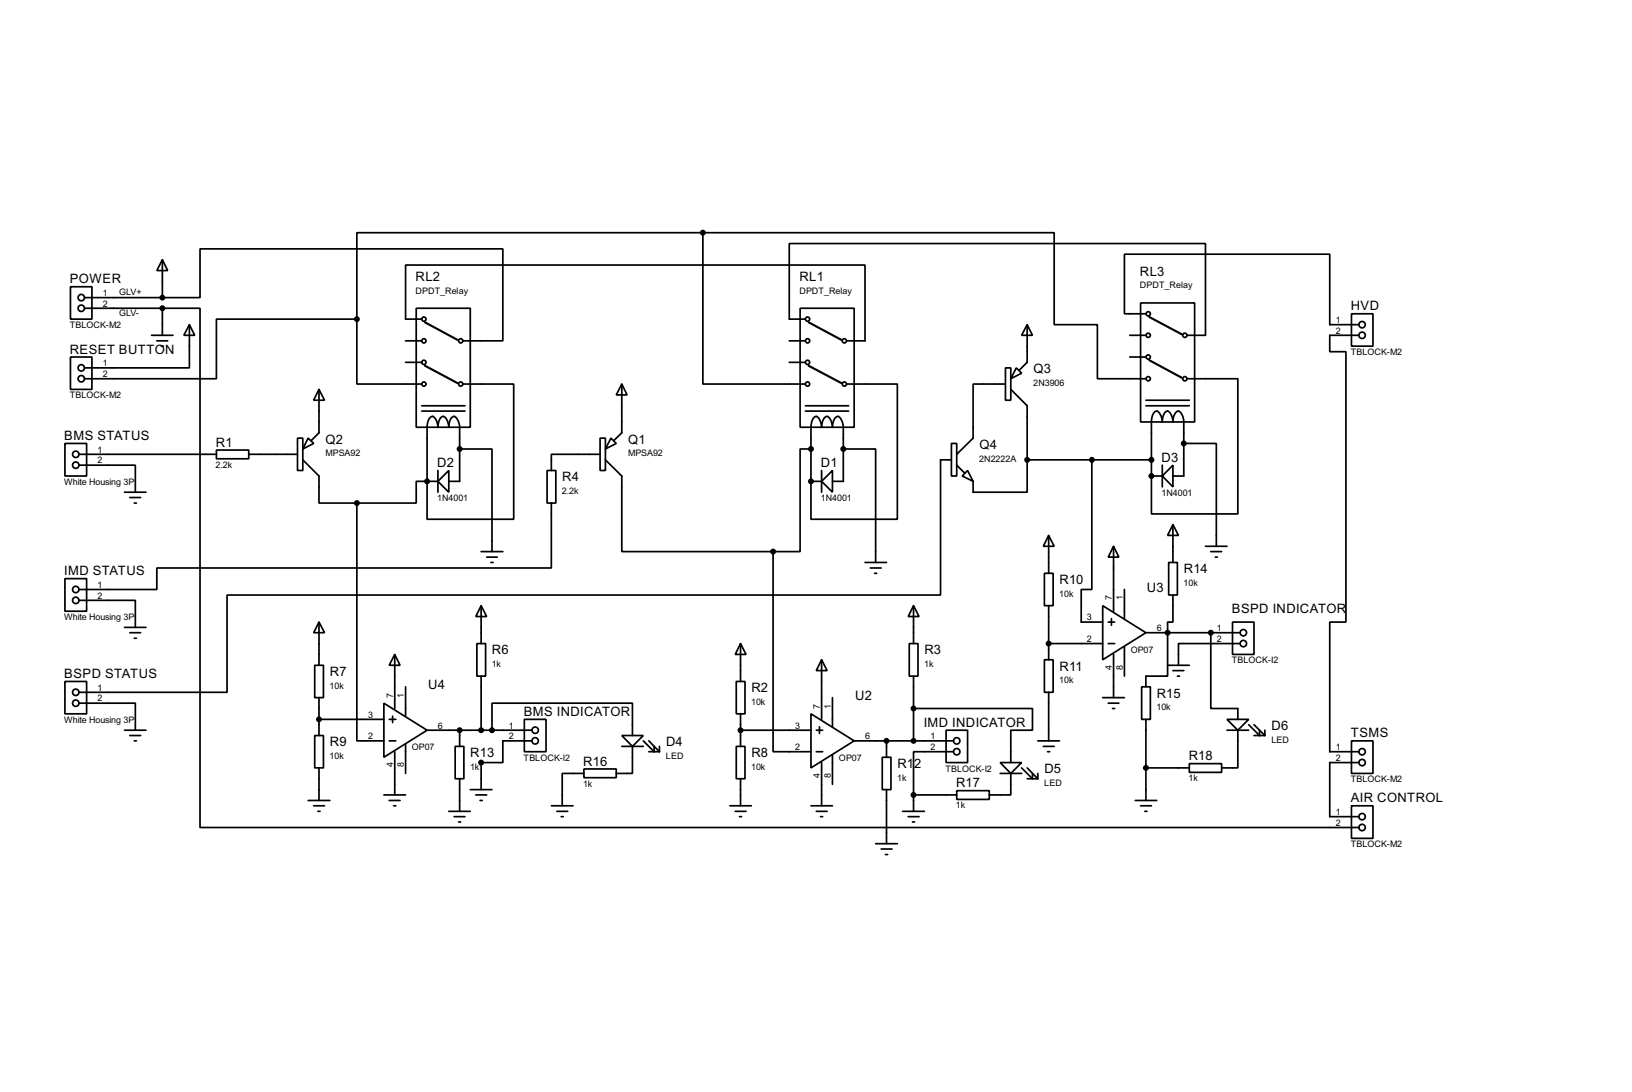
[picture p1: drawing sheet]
<svg xmlns="http://www.w3.org/2000/svg" width="383mm" height="256mm" viewBox="0 0 383 256" stroke-linecap="round" stroke-linejoin="round" font-family="sans-serif">
<g fill="none" stroke="#000" stroke-width=".4">
<path d="M165.2 54.7v35.5h24.1M165.2 54.7h-81.3v20.3M165.2 54.7h82.5v21.6h10.2v12.7h11.4M16.6 67.4h5v7.6h-5zM19.9 69.9h18.3M19.9 72.4h18.3M35.6 78.8h5.1M38.2 61l1.2 2.6h-2.5zM38.2 69.9h8.8v-11.4h71.2v21.6h-9.4M38.2 72.4h8.8v122h272.3M38.2 61v8.9M38.2 72.4v6.4"/>
<path d="M44.5 76.3l1.3 2.5h-2.6zM44.5 76.3v10.1h-24.6M83.9 75h-33v14h-31M83.9 75v15.2h15.2M97.8 72.4h12.7v28h-12.7zM99.1 75h-3.8v-12.7h108v17.8h-4.4M188 72.4h12.7v28h-12.7zM189.3 75h-3.8v-17.8h97.8v21.6h-4.4M241.4 76.3l1.2 2.5h-2.5zM241.4 76.3v8.8l-1.8 1.8M265.5 78.8h3.8M268 71.2h12.7v27.9h-12.7z"/>
<path d="M269.3 73.7h-5.1v-14h48.3v16.6h6.8M317.6 73.7h5v7.6h-5zM319.3 78.8h-6.8v3.8h3.8v63.5h-3.8v30.5h6.8M16.6 83.9h5v7.6h-5zM36.9 80.1h2.5M37.9 81.3h.5M75 91.5l1.3 2.5h-2.6zM75 91.5v10.2l-1.8 1.7M95.3 85.1h3.8M95.3 80.1h3.8M99.1 96.6h10.2M99.1 95.3h10.2"/>
<path d="M108.8 90.2h11.9v31.8h-20.3v-8.9M146.1 90.2l1.3 2.6h-2.6zM146.1 90.2v11.5l-1.8 1.7M185.5 85.1h3.8M185.5 80.1h3.8M189.3 96.6h10.1M189.3 95.3h10.1M198.9 90.2h12v31.8h-20.3v-8.9M236.3 86.4h1.2v7.6h-1.2zM236.3 90.2h-7.6v12.7l-3.9 3.8M237.5 91.5l3.9 3.8v12.7M238.8 86.4l1.3 1.3-2.6 1.3z"/>
<path d="M265.5 83.9h3.8M269.3 95.3h10.2M269.3 94h10.2M278.9 89h12v31.7h-20.3v-8.9M15.3 104.2h5.1v7.6h-5.1zM18.6 109.3h13.2v6.3M18.6 106.7h32.3M29.3 115.6h5M30.5 116.9h2.6M31.6 118.2h.5M50.9 105.7h7.6v2.1h-7.6zM58.5 106.7h11.4"/>
<path d="M69.9 102.9h1.3v7.6h-1.3zM71.2 108l3.8 3.8v6.4h8.9M72.4 102.9l1.3 1.3-2.5 1.3zM83.9 118.2v55.8h6.3M100.4 113.1h-2.6v5.1h-13.9M100.4 113.1v-13.4a2.04 2.04 0 0 1 1.3-1.9 2.75 2.75 0 0 1 1.2 2.6v-.7a2.08 2.08 0 0 1 1.3-1.9 2.67 2.67 0 0 1 1.3 2.6v-.7a2.08 2.08 0 0 1 1.2-1.9 2.76 2.76 0 0 1 1.3 2.6v12.7h-2.5M100.4 113.1h2.5M102.9 110.5v5.1M105.5 110.5v5.1l-2.6-2.5zM108 105.5h7.6v24.1M128.6 110.5h2v7.7h-2zM129.6 118.2v15.2h-92.7v5.1h-18.3"/>
<path d="M141 102.9h1.3v7.6h-1.3zM141 106.7h-11.4v3.8M142.3 108l3.8 3.8v17.8h35.6M143.6 102.9l1.2 1.3-2.5 1.3zM190.6 105.5h-2.6v24.1h-6.3M190.6 113.1v-13.4a2.08 2.08 0 0 1 1.2-1.9 2.75 2.75 0 0 1 1.3 2.6 2.37 2.37 0 0 1 1.3-2.6 2.75 2.75 0 0 1 1.2 2.6v-.7a2.04 2.04 0 0 1 1.3-1.9 2.75 2.75 0 0 1 1.3 2.6v12.7h-2.6M190.6 113.1h2.5M193.1 113.1l2.5-2.6v5.1zM193.1 110.5v5.1M198.2 105.5h7.6v26.6M223.6 104.2h1.2v7.6h-1.2zM223.6 108h-2.6v31.8h-167.6v22.8h-34.8"/>
<path d="M224.8 109.3l1.8 1.8M227.4 110.5l1.3 2.6-2.6-1.3zM241.4 108v7.6h-12.7v-2.5M241.4 108h29.2M256.6 108v30.5h-2.5v7.6h5M270.6 111.8v-13.3a2.03 2.03 0 0 1 1.2-1.9 2.7 2.7 0 0 1 1.3 2.5v-.6a2.03 2.03 0 0 1 1.3-1.9 2.68 2.68 0 0 1 1.2 2.5 2.33 2.33 0 0 1 1.3-2.5 2.68 2.68 0 0 1 1.3 2.5v12.7h-2.6M270.6 111.8h2.5M273.1 109.3v5.1M275.6 109.3v5.1l-2.5-2.6zM278.2 104.2h7.6v24.1M15.3 135.9h5.1v7.7h-5.1zM113.1 129.6h5.1"/>
<path d="M114.4 130.9h2.5M115.4 132.1h.5M181.7 129.6v47h8.9M203.3 132.1h5M204.5 133.4h2.6M205.5 134.7h.5M245.4 134.7h2.1v7.6h-2.1zM246.4 125.8l1.3 2.5h-2.5zM246.4 125.8v8.9M261.7 128.3l1.2 2.6h-2.5zM261.7 128.3v15.3M264.2 138.5v6.8"/>
<path d="M274.6 132.1h2.1v7.7h-2.1zM275.6 123.2l1.3 2.6h-2.5zM275.6 139.8v6.3h-1.2v12.7h-5.1v2.5M275.6 123.2v8.9M283.3 128.3h5M284.5 129.6h2.6M285.6 130.9h.5M18.6 141h13.2v6.4M29.3 147.4h5M30.5 148.6h2.6M31.6 149.9h.5M74 156.3h2v7.6h-2z"/>
<path d="M75 146.1l1.3 2.5h-2.6zM75 146.1v10.2M92.8 153.7l1.2 2.6h-2.5zM92.8 153.7v12.7M112.1 151.2h2v7.6h-2zM113.1 142.3l1.3 2.5h-2.6zM113.1 142.3v8.9M113.1 158.8v12.7M174 151.2l1.3 2.5h-2.5zM174 151.2v8.9M193.1 155l1.3 2.5h-2.6zM193.1 155v14"/>
<path d="M213.7 151.2h2v7.6h-2zM214.7 142.3l1.3 2.5h-2.6zM214.7 142.3v8.9M214.7 158.8v15.2M245.4 155h2.1v7.6h-2.1zM246.4 142.3v12.7M246.4 151.2h12.7M259.1 142.3l10.2 6.3-10.2 6.4zM260.4 151.2h1.5M260.4 146.1h1.5M261.2 145.3v1.6M261.7 153.7v10.2"/>
<path d="M264.2 151.9v6.9M269.3 148.6h22.1M274.4 156.3h5.1M275.6 157.5h2.6M276.7 158.8h.5M284.5 148.6v17.8h6.4v2.6M289.6 146.1h5.1v7.6h-5.1zM291.4 151.2h-14.5v5.1M15.3 160.1h5.1v7.6h-5.1zM18.6 165.2h13.2v6.3M29.3 171.5h5M30.5 172.8h2.6"/>
<path d="M31.6 174h.5M74 172.8h2v7.6h-2zM75 163.9v8.9M75 169h15.2M90.2 165.2l10.2 6.3-10.2 6.4zM91.5 169h1.5M91.5 174h1.5M92.3 168.2v1.5M92.8 176.6v10.1M95.3 161.3v6.9M95.3 174.8v6.9M100.4 171.5h24.6"/>
<path d="M107 175.3h2v7.6h-2zM108 171.5v3.8M115.6 171.5v-6.3h33v7.6M123.2 169h5.1v7.6h-5.1zM125 174h-6.8v5.1h-5.1v6.4M146.1 172.8h5.1l-2.6 2.5zM146.1 175.3h5.1M148.6 175.3v6.4h-3.8M151.2 174l2.5 2.6v-1.3M152.5 176.6h2.5M152.5 174l2.5 2.6M155 175.3v1.3"/>
<path d="M173 160.1h2.1v7.6h-2.1zM173 175.3h2.1v7.6h-2.1zM174 167.7v7.6M174 171.5h16.6M190.6 167.7l10.1 6.3-10.1 6.4zM191.8 171.5h1.5M191.8 176.6h1.5M192.6 170.7v1.6M193.1 179.1v10.2M195.6 163.9v6.8M195.6 177.3v6.9M200.7 174h23.4"/>
<path d="M207.3 177.9h2.1v7.6h-2.1zM208.3 174v3.9M214.7 166.4h27.9v5.1h-5.1v7.6M222.3 171.5h5.1v7.6h-5.1zM224.1 176.6h-9.4v10.1M235 179.1h5.1l-2.6 2.6zM243.9 174h5.1M245.2 175.3h2.5M246.2 176.6h.5M246.4 162.6v11.4M259.1 163.9h5.1M260.4 165.2h2.5"/>
<path d="M261.4 166.4h.5M268.3 161.3h2v7.7h-2zM269.3 169v19M279.5 179.4h7.6v2h-7.6zM288.3 169h5.1l-2.5 2.5zM288.3 171.5h5.1M290.9 171.5v8.9h-3.8M293.4 170.2l2.6 2.6v-1.3M294.7 172.8h2.5M294.7 170.2l2.5 2.6M297.2 171.5v1.3M317.6 174h5v7.7h-5z"/>
<path d="M319.3 179.1h-6.8v12.7h6.8M72.4 188h5.1M73.7 189.3h2.6M74.7 190.6h.5M75 180.4v7.6M90.2 186.7h5.1M91.5 188h2.5M92.5 189.3h.5M105.5 190.6h5M106.7 191.8h2.6M107.8 193.1h.5M108 182.9v7.7"/>
<path d="M110.5 185.5h5.1M111.8 186.7h2.6M112.8 188h.5M129.6 189.3h5.1M130.9 190.6h2.5M131.9 191.8h.5M137.2 180.6h7.6v2.1h-7.6zM137.2 181.7h-5.1v7.6M171.5 189.3h5.1M172.8 190.6h2.5M173.8 191.8h.5M174 182.9v6.4"/>
<path d="M190.6 189.3h5M191.8 190.6h2.6M192.8 191.8h.5M205.8 198.2h5.1M207.1 199.4h2.5M208.3 185.5v12.7M212.1 190.6h5.1M213.4 191.8h2.6M214.4 193.1h.5M214.7 186.7v3.9M214.7 186.7h10.1M224.8 185.7h7.7v2.1h-7.7z"/>
<path d="M235 181.7h5.1M237.5 181.7v5h-5M240.1 180.4l2.5 2.5v-1.2M241.4 180.4l2.5 2.5M241.4 182.9h2.5M243.9 181.7v1.2M266.8 188h5M268 189.3h2.6M269 190.6h.5M269.3 180.4h10.2M317.6 189.3h5v7.6h-5zM208.1 200.7h.5"/>
<circle cx="19.1" cy="72.4" r=".75"/>
<circle cx="19.1" cy="69.9" r=".75"/>
<circle cx="99.6" cy="75" r=".5"/>
<circle cx="189.7" cy="75" r=".5"/>
<circle cx="269.8" cy="73.7" r=".5"/>
<circle cx="269.8" cy="78.8" r=".5"/>
<circle cx="278.4" cy="78.8" r=".5"/>
<circle cx="320" cy="78.8" r=".75"/>
<circle cx="320" cy="76.3" r=".75"/>
<circle cx="19.1" cy="89" r=".75"/>
<circle cx="19.1" cy="86.4" r=".75"/>
<circle cx="99.6" cy="85.1" r=".5"/>
<circle cx="99.6" cy="80.1" r=".5"/>
<circle cx="99.6" cy="90.2" r=".5"/>
<circle cx="108.2" cy="80.1" r=".5"/>
<circle cx="108.2" cy="90.2" r=".5"/>
<circle cx="189.7" cy="90.2" r=".5"/>
<circle cx="189.7" cy="80.1" r=".5"/>
<circle cx="189.7" cy="85.1" r=".5"/>
<circle cx="198.4" cy="90.2" r=".5"/>
<circle cx="198.4" cy="80.1" r=".5"/>
<circle cx="269.8" cy="89" r=".5"/>
<circle cx="269.8" cy="83.9" r=".5"/>
<circle cx="278.4" cy="89" r=".5"/>
<circle cx="17.8" cy="109.3" r=".75"/>
<circle cx="17.8" cy="106.7" r=".75"/>
<circle cx="17.8" cy="138.5" r=".75"/>
<circle cx="17.8" cy="141" r=".75"/>
<circle cx="292.1" cy="151.2" r=".75"/>
<circle cx="292.1" cy="148.6" r=".75"/>
<circle cx="17.8" cy="165.2" r=".75"/>
<circle cx="17.8" cy="162.6" r=".75"/>
<circle cx="125.7" cy="171.5" r=".75"/>
<circle cx="125.7" cy="174" r=".75"/>
<circle cx="224.8" cy="176.6" r=".75"/>
<circle cx="224.8" cy="174" r=".75"/>
<circle cx="320" cy="179.1" r=".75"/>
<circle cx="320" cy="176.6" r=".75"/>
<circle cx="320" cy="191.8" r=".75"/>
<circle cx="320" cy="194.4" r=".75"/>
</g>
<g fill="#000">
<circle cx="100.4" cy="113.1" r=".2"/>
<circle cx="190.6" cy="113.1" r=".2"/>
<circle cx="270.6" cy="111.8" r=".2"/>
<circle cx="274.4" cy="148.6" r=".2"/>
<circle cx="284.5" cy="148.6" r=".2"/>
</g>
<path d="M99.9 75.7l7.6 4.1M190 75.7l7.7 4.1M270.1 74.5l7.6 4M99.9 85.9l7.6 4.1M190 85.9l7.7 4.1M270.1 84.6l7.6 4.1" fill="none" stroke="#000" stroke-width=".5"/>
<g fill="#000" stroke="#000" stroke-width=".4">
<circle cx="165.1" cy="54.7" r=".5"/>
<circle cx="38.1" cy="69.9" r=".5"/>
<circle cx="38.1" cy="72.4" r=".5"/>
<circle cx="83.8" cy="75" r=".5"/>
<circle cx="83.8" cy="118.2" r=".5"/>
<circle cx="100.3" cy="113.1" r=".5"/>
<circle cx="108" cy="105.5" r=".5"/>
<circle cx="190.5" cy="105.5" r=".5"/>
<circle cx="190.5" cy="113.1" r=".5"/>
<circle cx="198.1" cy="105.5" r=".5"/>
<circle cx="241.3" cy="108" r=".5"/>
<circle cx="256.5" cy="108" r=".5"/>
<circle cx="270.5" cy="108" r=".5"/>
<circle cx="270.5" cy="111.8" r=".5"/>
<circle cx="278.1" cy="104.2" r=".5"/>
<circle cx="181.6" cy="129.6" r=".5"/>
<circle cx="246.4" cy="151.2" r=".5"/>
<circle cx="274.3" cy="148.6" r=".5"/>
<circle cx="284.5" cy="148.6" r=".5"/>
<circle cx="74.9" cy="169" r=".5"/>
<circle cx="108" cy="171.5" r=".5"/>
<circle cx="113" cy="171.5" r=".5"/>
<circle cx="113" cy="179.1" r=".5"/>
<circle cx="115.6" cy="171.5" r=".5"/>
<circle cx="174" cy="171.5" r=".5"/>
<circle cx="208.3" cy="174" r=".5"/>
<circle cx="214.6" cy="174" r=".5"/>
<circle cx="214.6" cy="166.4" r=".5"/>
<circle cx="214.6" cy="186.7" r=".5"/>
<circle cx="269.2" cy="180.4" r=".5"/>
</g>
<g font-size="3.4">
<text x="267.9" y="64.8">RL3</text>
<text x="16.4" y="66.6">POWER</text>
<text x="97.7" y="66.1">RL2</text>
<text x="187.9" y="66.1">RL1</text>
<text x="317.4" y="72.9">HVD</text>
<text x="16.4" y="83.1">RESET BUTTON</text>
<text x="242.9" y="87.7">Q3</text>
<text x="15.1" y="103.4">BMS STATUS</text>
<text x="50.7" y="104.9">R1</text>
<text x="76.5" y="104.2">Q2</text>
<text x="147.6" y="104.2">Q1</text>
<text x="230.2" y="105.5">Q4</text>
<text x="102.8" y="109.7">D2</text>
<text x="132.1" y="113.1">R4</text>
<text x="192.9" y="109.7">D1</text>
<text x="273" y="108.5">D3</text>
<text x="15.1" y="135.1">IMD STATUS</text>
<text x="249" y="137.2">R10</text>
<text x="278.2" y="134.7">R14</text>
<text x="269.5" y="139">U3</text>
<text x="289.5" y="144">BSPD INDICATOR</text>
<text x="115.6" y="153.7">R6</text>
<text x="217.2" y="153.7">R3</text>
<text x="15.1" y="159.3">BSPD STATUS</text>
<text x="77.5" y="158.8">R7</text>
<text x="100.6" y="161.8">U4</text>
<text x="249" y="157.5">R11</text>
<text x="176.6" y="162.6">R2</text>
<text x="201" y="164.4">U2</text>
<text x="271.8" y="163.9">R15</text>
<text x="123.1" y="168.2">BMS INDICATOR</text>
<text x="217.1" y="170.7">IMD INDICATOR</text>
<text x="298.8" y="171.5">D6</text>
<text x="317.4" y="173.2">TSMS</text>
<text x="77.5" y="175.3">R9</text>
<text x="110.5" y="177.9">R13</text>
<text x="137.1" y="179.8">R16</text>
<text x="156.5" y="175.3">D4</text>
<text x="176.6" y="177.9">R8</text>
<text x="279.3" y="178.6">R18</text>
<text x="210.9" y="180.4">R1</text>
<text x="214.8" y="180.4">2</text>
<text x="224.7" y="184.9">R17</text>
<text x="245.4" y="181.7">D5</text>
<text x="317.4" y="188.5">AIR CONTROL</text>
</g>
<g font-size="2.4">
<text x="24.2" y="69.5">1</text>
<text x="24.2" y="72">2</text>
<text x="28" y="69.2">GLV+</text>
<text x="97.6" y="69.1">DPDT_Relay</text>
<text x="187.8" y="69.1">DPDT_Relay</text>
<text x="267.8" y="67.7">DPDT_Relay</text>
<text x="16.4" y="77.1">TBLOCK-M2</text>
<text x="28" y="74.3">GLV-</text>
<text x="313.9" y="75.8">1</text>
<text x="313.9" y="78.3">2</text>
<text x="317.4" y="83.4">TBLOCK-M2</text>
<text x="24.2" y="86">1</text>
<text x="24.2" y="88.5">2</text>
<text x="16.4" y="93.6">TBLOCK-M2</text>
<text x="242.8" y="90.7">2N3906</text>
<text x="22.9" y="106.3">1</text>
<text x="76.5" y="107.2">MPSA92</text>
<text x="147.6" y="107.2">MPSA92</text>
<text x="15.1" y="113.9">White Housing 3P</text>
<text x="22.9" y="108.9">2</text>
<text x="50.7" y="109.9">2.2k</text>
<text x="230.1" y="108.4">2N2222A</text>
<text x="102.7" y="117.7">1N4001</text>
<text x="132.1" y="116.1">2.2k</text>
<text x="192.9" y="117.7">1N4001</text>
<text x="272.9" y="116.5">1N4001</text>
<text x="278.1" y="137.6">10k</text>
<text x="22.9" y="138.1">1</text>
<text x="22.9" y="140.6">2</text>
<text x="248.9" y="140.2">10k</text>
<text x="261.3" y="141" transform="rotate(-90 261.3 141)">7</text>
<text x="263.8" y="141" transform="rotate(-90 263.8 141)">1</text>
<text x="15.1" y="145.7">White Housing 3P</text>
<text x="255.4" y="145.7">3</text>
<text x="271.8" y="148.2">6</text>
<text x="285.9" y="148.2">1</text>
<text x="255.4" y="150.8">2</text>
<text x="265.7" y="153.3">OP07</text>
<text x="285.9" y="150.8">2</text>
<text x="289.4" y="155.8">TBLOCK-I2</text>
<text x="77.5" y="161.8">10k</text>
<text x="115.6" y="156.7">1k</text>
<text x="217.2" y="156.7">1k</text>
<text x="248.9" y="160.5">10k</text>
<text x="261.3" y="157.4" transform="rotate(-90 261.3 157.4)">4</text>
<text x="263.8" y="157.4" transform="rotate(-90 263.8 157.4)">8</text>
<text x="22.9" y="162.2">1</text>
<text x="22.9" y="164.8">2</text>
<text x="92.4" y="163.9" transform="rotate(-90 92.4 163.9)">7</text>
<text x="94.9" y="163.9" transform="rotate(-90 94.9 163.9)">1</text>
<text x="176.5" y="165.6">10k</text>
<text x="192.6" y="166.4" transform="rotate(-90 192.6 166.4)">7</text>
<text x="195.2" y="166.4" transform="rotate(-90 195.2 166.4)">1</text>
<text x="271.8" y="166.9">10k</text>
<text x="15.1" y="169.8">White Housing 3P</text>
<text x="86.5" y="168.6">3</text>
<text x="86.5" y="173.6">2</text>
<text x="102.9" y="171.1">6</text>
<text x="119.6" y="171.1">1</text>
<text x="119.6" y="173.6">2</text>
<text x="186.9" y="171.1">3</text>
<text x="203.3" y="173.6">6</text>
<text x="218.6" y="173.6">1</text>
<text x="77.5" y="178.3">10k</text>
<text x="96.8" y="176.1">OP07</text>
<text x="123" y="178.7">TBLOCK-I2</text>
<text x="156.5" y="178.3">LED</text>
<text x="186.9" y="176.2">2</text>
<text x="197.1" y="178.7">OP07</text>
<text x="218.6" y="176.2">2</text>
<text x="298.7" y="174.5">LED</text>
<text x="313.9" y="176.2">1</text>
<text x="313.9" y="178.7">2</text>
<text x="92.4" y="180.3" transform="rotate(-90 92.4 180.3)">4</text>
<text x="94.9" y="180.3" transform="rotate(-90 94.9 180.3)">8</text>
<text x="110.5" y="180.8">1k</text>
<text x="137" y="184.8">1k</text>
<text x="176.5" y="180.8">10k</text>
<text x="192.7" y="182.8" transform="rotate(-90 192.7 182.8)">4</text>
<text x="195.2" y="182.8" transform="rotate(-90 195.2 182.8)">8</text>
<text x="210.8" y="183.4">1k</text>
<text x="222.1" y="181.2">TBLOCK-I2</text>
<text x="245.4" y="184.6">LED</text>
<text x="279.3" y="183.5">1k</text>
<text x="317.4" y="183.8">TBLOCK-M2</text>
<text x="224.6" y="189.9">1k</text>
<text x="313.9" y="191.4">1</text>
<text x="313.9" y="194">2</text>
<text x="317.4" y="199">TBLOCK-M2</text>
</g>
</svg>
